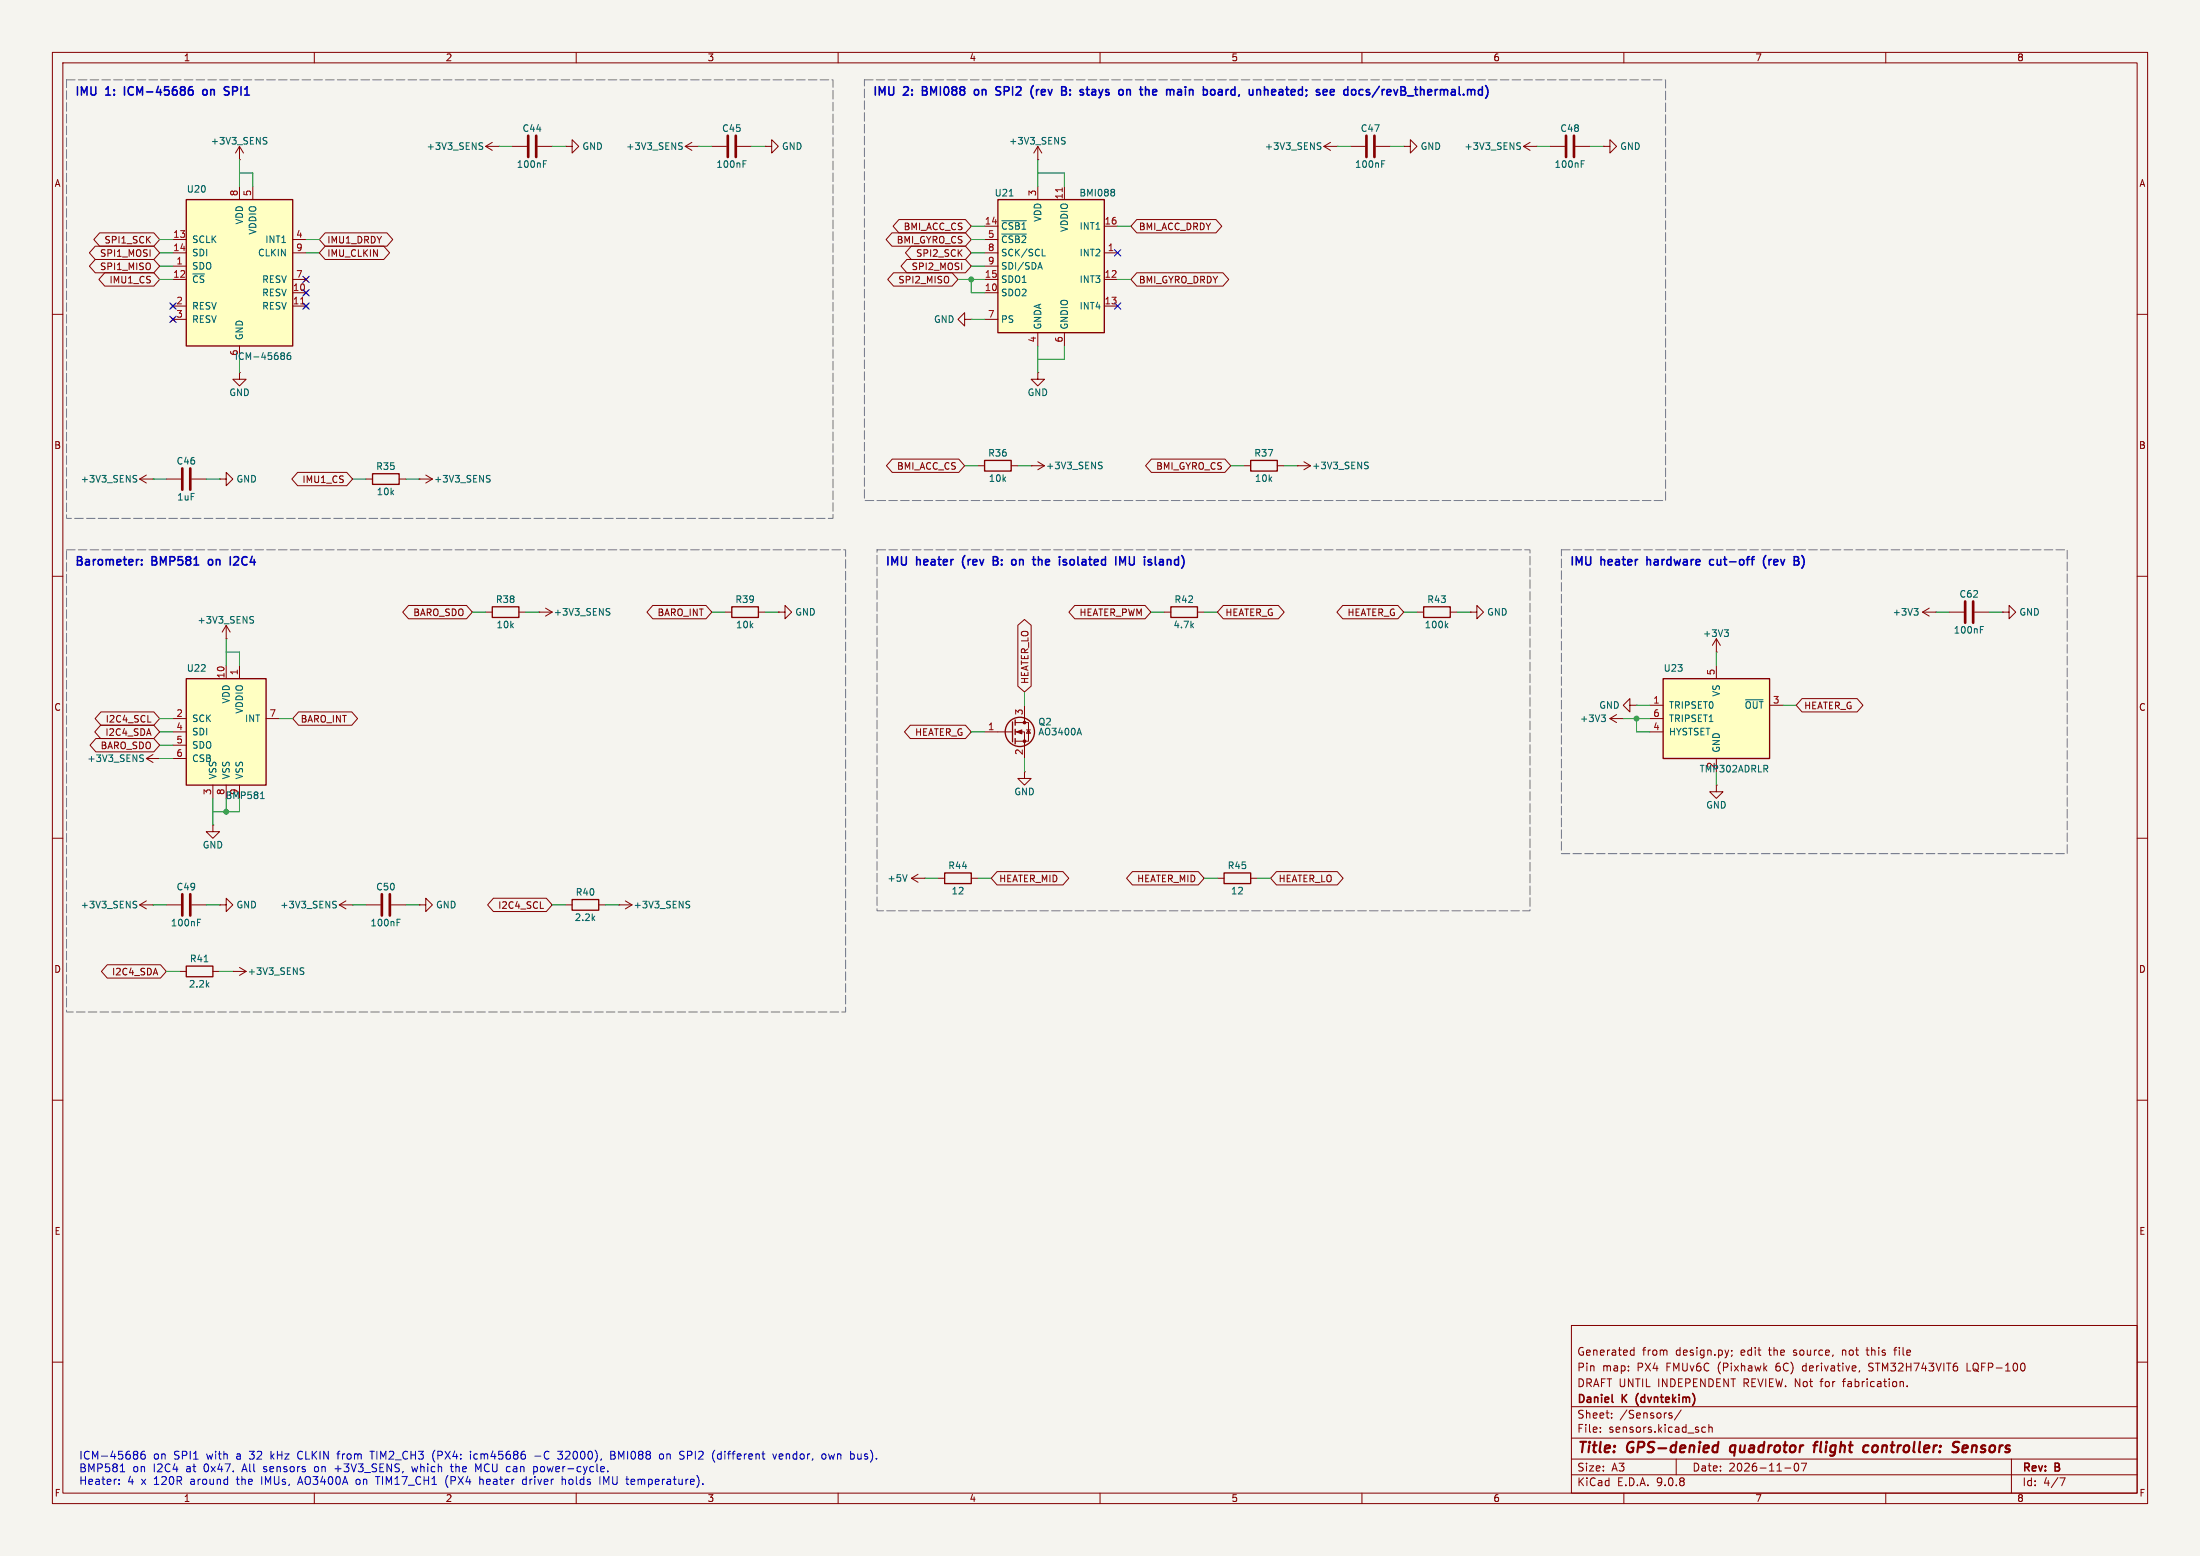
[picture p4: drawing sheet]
<svg xmlns="http://www.w3.org/2000/svg" width="420mm" height="297mm" viewBox="0 0 420 297" stroke-linecap="round" stroke-linejoin="round" font-family="sans-serif">
<path d="M0 0h420v297h-420z" fill="#f5f4ef" stroke="#f5f4ef" stroke-width=".19"/>
<g fill="none" stroke="#840000" stroke-width=".19">
<path d="M10 10h400v277h-400zM12 12h396v273h-396zM60 10v2M110 10v2M160 10v2M210 10v2M260 10v2M310 10v2M360 10v2M290.8 27.9l1.3 .8M290.8 27.9h2.6M292.1 27.2l-1.3 .7"/>
<path d="M293.4 27.9h.1M295.9 27.9h2.8M300.7 27.9h2.8M306.1 27.9h1.2v-1.2l1.3 1.2-1.3 1.3v-1.3M306.1 27.9h.1M10 60h2M198.1 71.1v1.3h1.3l-1.3 1.3-1.3-1.3h1.3M198.1 71.1h.1M408 60h2M10 110h2M408 110h2M10 160h2"/>
<path d="M408 160h2M174 167.6h2.5M174 167.6l1.3 .8M175.3 166.9l-1.3 .7M176.5 167.6h.1M179.1 167.6h1.2M185.4 167.6h1.3M10 210h2M408 210h2M300 253h108v32h-108zM311.4 258.6h.5M311.4 257.8h.5"/>
<path d="M311.9 257.2v1.5M330.6 257.8v.1M330.7 258.6l-.2 .3M356.2 257.7h.6M361.5 257.7h.6M361.9 257.2l-.2 .2v1.3M10 260h2M300 278.5h108M300 274.5h108M300 268.5h108M305.5 273.2v.2M305.5 272.5v.1"/>
<path d="M307.7 270.5v.2M307.7 269.8v.1M318.8 270.2l.4 .1v.2l-.2 .2h-.3M318.8 269.7l.4 .1M320 278.5v3M320.9 269.1l-1.2 1.9M325.6 272.5l-.4-.1-.3 .3 .1 .6h.6M326.2 272.5l.2-.1 .4 .1 .1 .9M326.2 271.9v1.5M342.7 279.4a.81 .81 0 0 0 .3 1.4l.2-.2 .2-.4-.2-.8M344.9 279.3l-.7 1.5M355 261.6l-.1 .3"/>
<path d="M356.7 261.6l.2 .1M356.9 260.3l-.2 .2 .2 .3M363.2 263.7l.2 .2v.8M364.1 264.5v.2M375.5 260.2v1.5h.7M384 278.5v6.5M408 260h2M60 285v2M110 285v2M160 285v2M210 285v2M260 285v2"/>
<path d="M300 281.5h108M310 285v2M340.7 280.2h1.2M360 285v2M393.2 282.1h1l-.6 1.5"/>
</g>
<g fill="none" stroke="#840000" stroke-width=".4">
<path d="M327.4 275.9l.6 .1M327.8 277.1l-.2 .1M328.1 275.2l-.3 2M330.4 276.1l-.2 .7 .4 .4M346.2 275.9h.7M347 275.2l-.4 .1-.1 .2-.2 1.7M355.8 277.1h.8M356 276h.7M357.5 276.3v.7M372.9 276l.8 .3a.51 .51 0 0 1 .1 .6 .51 .51 0 0 1-.4 .3h-.4M374 275.3a.85 .85 0 0 0-1 .1l-.1 .2M375.4 275.9l-.6 .1-.2 .9 .3 .3 .5-.1"/>
<path d="M375.6 276.3l-.9 .2"/>
</g>
<path d="M307.8 267.6l.2 .1" fill="none" stroke="#840000" stroke-width=".3"/>
<path d="M180.3 166.6h5.1v2.1h-5.1z" fill="none" stroke="#840000" stroke-width=".25"/>
<path d="M289.8 27.9l.4 .1 .1 .3-.3 .2h-.3M289.8 27.2l.5 .1M301.9 31.3h.4M301.9 30.7h.6M173.2 166.9l-.5 1.3" fill="none" stroke="#006464" stroke-width=".19"/>
<path d="M299 25.9v4.1M300.5 25.9v4.1" fill="none" stroke="#840000" stroke-width=".51"/>
<path d="M190.5 38.1h20.3v25.4h-20.3z" fill="#ffffc2"/>
<path d="M190.5 38.1h20.3v25.4h-20.3zM188 87.9h5v2h-5zM238.8 87.9h5v2h-5zM233.7 166.6h5.1v2.1h-5.1z" fill="none" stroke="#840000" stroke-width=".25"/>
<g fill="none" stroke="#840000" stroke-width=".19">
<path d="M198.1 35.6v2.5M203.2 35.6v2.5M252.7 27.9l1.3 .8M252.7 27.9h2.6M254 27.2l-1.3 .7M255.3 27.9h.1M257.8 27.9h2.8M262.6 27.9h2.8M268 27.9h1.2v-1.2l1.3 1.2-1.3 1.3v-1.3M268 27.9h.1M188 43.2h2.5M188 45.7h2.5"/>
<path d="M188 48.3h2.5M188 50.8h2.5M188 53.3h2.5M188 55.9h2.5M210.8 43.2h2.6M210.8 48.3h2.6M210.8 53.3h2.6M210.8 58.4h2.6M184.1 61v-1.3l-1.2 1.3 1.2 1.2v-1.2h1.3M185.4 61h.1M188 61h2.5M198.1 63.5v2.5"/>
<path d="M203.2 63.5v2.5M186.7 88.9h1.3M193 88.9h1.3M196.8 88.9h.1M196.8 88.9h2.6M198.1 88.1l1.3 .8M199.4 88.9l-1.3 .8M237.5 88.9h1.3M243.8 88.9h1.3M247.6 88.9h.1M247.6 88.9h2.6M248.9 88.1l1.3 .8"/>
<path d="M250.2 88.9l-1.3 .8M367 116.8l1.3 .8M367 116.8h2.6M368.3 116.1l-1.3 .7M369.6 116.8h.1M372.1 116.8h2.8M376.9 116.8h2.8M382.3 116.8h1.2v-1.2l1.3 1.2-1.3 1.3v-1.3M382.3 116.8h.1M307.3 137.2l1.3 .7M307.3 137.2h2.6M308.6 136.4l-1.3 .8"/>
<path d="M309.9 137.2h.1M311.1 134.6v-1.2l-1.2 1.2 1.2 1.3v-1.3h1.3M312.4 134.6h.1M327.7 124.5h.1M327.7 121.9l-.8 1.3M327.7 121.9l.7 1.3M327.7 121.9v2.6M327.7 149.9v1.2h1.2l-1.2 1.3-1.3-1.3h1.3M327.7 149.9h.1M232.4 167.6h1.3M238.8 167.6h1.2"/>
</g>
<g fill="none" stroke="#006464" stroke-width=".19">
<path d="M192.7 37.4h.7M212.5 36.1l.3 .3-.3 .3 .3 .2v.3l-.3 .2M251.7 27.9l.4 .1 .1 .3-.3 .2h-.3M251.7 27.2l.5 .1M263.8 31.3h.4M263.8 30.7h.6M191.2 42.1h4.7M191.2 44.7h4.7M198.2 51h.6M198.5 50.1l.5 1.3M199 48.8h.6M209.9 88.8l.4 .1 .1 .3-.2 .3h-.3"/>
<path d="M209.9 88.2l.5 .1M260.7 88.8l.4 .1 .1 .3-.2 .3h-.3M260.7 88.2l.5 .1M365.4 116.1h.8l-.5 .5M365.9 116.6l.3 .3v.3l-.3 .2M378.1 119.6h.6M305.7 136.5h.8l-.4 .5M306.2 137l.3 .2v.3l-.3 .2M329.2 120.2h.8l-.5 .5M329.7 120.7l.3 .2v.3l-.3 .3M378.1 120.2h.4"/>
</g>
<path d="M202.8 35.9v.7" fill="none" stroke="#a90000" stroke-width=".19"/>
<path d="M260.9 25.9v4.1M262.4 25.9v4.1M375.2 114.8v4.1M376.7 114.8v4.1" fill="none" stroke="#840000" stroke-width=".51"/>
<path d="M317.5 129.5h20.3v15.3h-20.3z" fill="#ffffc2"/>
<path d="M317.5 129.5h20.3v15.3h-20.3zM35.6 184.4h5v2h-5z" fill="none" stroke="#840000" stroke-width=".25"/>
<g fill="none" stroke="#840000" stroke-width=".19">
<path d="M315 134.6h2.5M315 137.2h2.5M315 139.7h2.5M327.7 127v2.5M337.8 134.6h2.6M40.6 157.5v1.3h1.3l-1.3 1.2-1.2-1.2h1.2M40.6 157.5h.1M327.7 144.8v2.5M31.7 172.7h2.8M36.6 172.7h2.8M41.9 172.7h1.3v-1.2l1.2 1.2-1.2 1.3v-1.3M41.9 172.7h.1"/>
<path d="M64.8 172.7h2.5M64.8 172.7l1.2 .8M66 172l-1.2 .7M67.3 172.7h.1M34.3 185.4h1.3M40.6 185.4h1.3M44.4 185.4h.1M44.4 185.4h2.6M45.7 184.7l1.3 .7M47 185.4l-1.3 .8"/>
</g>
<path d="M333.2 133.6h3.4M37.7 176.1h.4M37.7 175.5h.6M63.7 172.6l.4 .2 .1 .3-.2 .2h-.3M63.7 172l.5 .1M39 183.6h.7M57.5 185.3l.4 .2 .1 .3-.2 .2h-.3M57.5 184.7l.5 .1" fill="none" stroke="#006464" stroke-width=".19"/>
<path d="M34.8 170.7v4.1M36.3 170.7v4.1" fill="none" stroke="#840000" stroke-width=".51"/>
<path d="M35.6 129.5h15.2v20.4h-15.2z" fill="#ffffc2"/>
<g fill="none" stroke="#840000" stroke-width=".25">
<path d="M94 115.8h5.1v2.1h-5.1zM139.7 115.8h5.1v2.1h-5.1zM223.5 115.8h5.1v2.1h-5.1zM271.8 115.8h5.1v2.1h-5.1zM35.6 129.5h15.2v20.4h-15.2zM193.3 137.8v3.8M193.8 137.4v1M193.8 139.2v1M193.8 141v1M109.2 171.7h5.1v2h-5.1z"/>
<circle cx="194.7" cy="139.7" r="2.79"/>
</g>
<g fill="none" stroke="#840000" stroke-width=".19">
<path d="M45.7 30.5h.1M45.7 27.9v2.6M45.7 27.9l-.7 1.3M45.7 27.9l.8 1.3M92.7 27.9l1.3 .8M92.7 27.9h2.5M94 27.2l-1.3 .7M95.2 27.9h.1M97.8 27.9h2.8M102.6 27.9h2.8M198.1 30.5h.1M198.1 27.9l-.7 1.3"/>
<path d="M198.1 27.9l.8 1.3M198.1 27.9v2.6M45.7 71.1v1.3h1.3l-1.3 1.3-1.3-1.3h1.3M45.7 71.1h.1M26.7 91.4l1.2 .8M26.7 91.4h2.5M27.9 90.7l-1.2 .7M29.2 91.4h.1M31.7 91.4h2.8M36.6 91.4h2.8M43.2 119.4v2.5M43.2 119.4l-.8 1.3"/>
<path d="M43.2 119.4l.7 1.3M92.7 116.8h1.3M99.1 116.8h1.2M102.9 116.8h.1M102.9 116.8h2.5M104.1 116.1l1.3 .7M105.4 116.8l-1.3 .8M138.4 116.8h1.3M144.8 116.8h1.2M148.6 116.8h1.3v-1.2l1.2 1.2-1.2 1.3v-1.3M148.6 116.8h.1M222.2 116.8h1.3"/>
<path d="M228.6 116.8h1.3M270.5 116.8h1.3M276.9 116.8h1.2M280.7 116.8h1.2v-1.2l1.3 1.2-1.3 1.3v-1.3M280.7 116.8h.1M33 137.2h2.6M33 139.7h2.6M43.2 121.9h.1M43.2 127v2.5M45.7 127v2.5M50.8 137.2h2.5M188 139.7h5.3"/>
<path d="M193.8 137.9h2.5v3.6h-2.5M193.8 139.7h1.8v5.1M195.6 134.6v3.3M196 139.3h.7M196.3 139.3l.4 .7h-.7zM27.9 144.8h2.6M27.9 144.8l1.3 .7M29.2 144l-1.3 .8M30.5 144.8h.1M33 142.2h2.6M33 144.8h2.6M40.6 149.9v2.5"/>
<path d="M43.2 149.9v2.5M45.7 149.9v2.5M195.6 147.3v1.3h1.2l-1.2 1.3-1.3-1.3h1.3M195.6 147.3h.1M26.7 172.7h2.5M26.7 172.7l1.2 .8M27.9 172l-1.2 .7M29.2 172.7h.1M69.8 172.7h2.8M74.7 172.7h2.8M80 172.7h1.3v-1.2l1.2 1.2-1.2 1.3v-1.3M80 172.7h.1"/>
<path d="M107.9 172.7h1.3M114.3 172.7h1.3M118.1 172.7h.1M118.1 172.7h2.5M119.4 172l1.2 .7M120.6 172.7l-1.2 .8"/>
</g>
<g fill="none" stroke="#006464" stroke-width=".19">
<path d="M50.5 26.8l.3 .2 .2 .3-.3 .2h-.3M50.5 26.2l.5 .1M91.7 27.9l.3 .1 .2 .3-.3 .2h-.3M91.7 27.2l.5 .1M103.7 31.3h.5M103.7 30.7h.7M202.9 26.8l.3 .2 .2 .3-.3 .2h-.3M202.9 26.2l.5 .1M25.6 91.4l.4 .1 .1 .3-.2 .2h-.3M25.6 90.7l.5 .1M47.9 118.3l.4 .1 .1 .3-.2 .2h-.3M47.9 117.7h.5"/>
<path d="M115.9 116.8l.4 .1 .1 .3-.2 .2h-.3M115.9 116.1l.5 .1M276 119.4l.4 .4M276.4 119l-.5 .5M206 139l.5 1.3M26.9 144.7l.4 .1 .1 .3-.3 .3h-.3M26.9 144.1h.5M49.7 152.4h.7M50 151.3l.1-.1v1.2M25.6 172.6l.4 .2 .1 .3-.2 .2h-.3M25.6 172l.5 .1M75.8 176.1h.4"/>
<path d="M75.8 175.5h.6M131.2 172.6l.3 .2 .2 .3-.3 .2h-.3M131.2 172l.5 .1"/>
</g>
<path d="M100.8 25.9v4.1M102.4 25.9v4.1M34.8 89.4v4.1M36.3 89.4v4.1M72.9 170.7v4.1M74.4 170.7v4.1" fill="none" stroke="#840000" stroke-width=".51"/>
<g fill="#840000" stroke="#840000" stroke-width=".19">
<path d="M194.1 139.7l1-.4v.8z"/>
<circle cx="195.6" cy="137.9" r=".25"/>
<circle cx="195.6" cy="141.5" r=".25"/>
</g>
<path d="M35.6 38.1h20.3v27.9h-20.3z" fill="#ffffc2"/>
<path d="M35.6 38.1h20.3v27.9h-20.3zM71.1 90.4h5.1v2.1h-5.1z" fill="none" stroke="#840000" stroke-width=".25"/>
<g fill="none" stroke="#840000" stroke-width=".19">
<path d="M45.7 35.6v2.5M48.3 35.6v2.5M107.9 27.9h1.3v-1.2l1.3 1.2-1.3 1.3v-1.3M107.9 27.9h.1M130.8 27.9h2.5M130.8 27.9l1.3 .8M132.1 27.2l-1.3 .7M133.3 27.9h.1M135.9 27.9h2.8M140.7 27.9h2.8M146 27.9h1.3v-1.2l1.3 1.2-1.3 1.3v-1.3M146 27.9h.1"/>
<path d="M18.2 47h11.2l1.1 1.3-1.1 1.2h-11.2l-1.1-1.2zM18.2 49.5h11.2l1.1 1.3-1.1 1.3h-11.2l-1.1-1.3zM19 44.4h10.4l1.1 1.3-1.1 1.3h-10.4l-1.1-1.3zM20 52.1h9.4l1.1 1.2-1.1 1.3h-9.4l-1.1-1.3zM32.6 58l.8 .8M33 45.7h2.6M33 48.3h2.6M33 50.8h2.6M33 53.3h2.6M33 58.4h2.6M33.4 58l-.8 .8M55.9 45.7h2.5"/>
<path d="M55.9 48.3h2.5M55.9 53.3h2.5M55.9 58.4h2.5M55.9 55.9h2.5M58 53l.8 .7M58 55.5l.8 .8M58 58l.8 .8M58.8 53l-.8 .7M58.8 55.5l-.8 .8M58.8 58l-.8 .8M62.1 47h11.2l1.1 1.3-1.1 1.2h-11.2l-1.1-1.2zM62.1 44.4h11.8l1.1 1.3-1.1 1.3h-11.8l-1.1-1.3z"/>
<path d="M170.3 44.4h14l1.1 1.3-1.1 1.3h-14l-1.1-1.3zM170.6 52.1h11.2l1.1 1.2-1.1 1.3h-11.2l-1.1-1.3zM171.6 41.9h12.7l1.1 1.3-1.1 1.3h-12.7l-1.1-1.3zM173.1 49.5h11.2l1.1 1.3-1.1 1.3h-11.2l-1.1-1.3zM174 47h10.3l1.1 1.3-1.1 1.2h-10.3l-1.1-1.2zM217 52.1h16.5l1.1 1.2-1.1 1.3h-16.5l-1.1-1.3zM217 41.9h15.1l1.1 1.3-1.1 1.3h-15.1l-1.1-1.3zM32.6 60.6l.8 .7M33 61h2.6M33.4 60.6l-.8 .7M45.7 66v2.6M41.9 91.4h1.3v-1.2l1.2 1.2-1.2 1.3v-1.3"/>
<path d="M41.9 91.4h.1M56.8 90.2h9.4l1.1 1.2-1.1 1.3h-9.4l-1.1-1.3zM69.8 91.4h1.3M76.2 91.4h1.3M80 91.4h.1M80 91.4h2.5M81.3 90.7l1.2 .7M82.5 91.4l-1.2 .8M170.3 87.6h12.7l1.1 1.3-1.1 1.3h-12.7l-1.1-1.3zM219.8 87.6h14l1.1 1.3-1.1 1.3h-14l-1.1-1.3zM78 115.6h11.1l1.1 1.2-1.1 1.3h-11.1l-1.1-1.3zM124.6 115.6h10.2l1.1 1.2-1.1 1.3h-10.2l-1.1-1.3z"/>
<path d="M194.3 119.4l1.3-1.2 1.3 1.2v11.6l-1.3 1.1-1.3-1.1zM205.2 115.6h13.4l1.1 1.2-1.1 1.3h-13.4l-1.1-1.3zM233.5 115.6h10.5l1.2 1.2-1.2 1.3h-10.5l-1.1-1.3zM256.3 115.6h10.6l1.1 1.2-1.1 1.3h-10.6l-1.1-1.3zM19.2 138.4h10.2l1.1 1.3-1.1 1.3h-10.2l-1.1-1.3zM19.3 135.9h10.1l1.1 1.3-1.1 1.2h-10.1l-1.1-1.2zM28.2 137.8h.6M57 135.9h10.2l1.1 1.3-1.1 1.2h-10.2l-1.1-1.2zM173.8 138.4h10.5l1.1 1.3-1.1 1.3h-10.5l-1.1-1.3zM344 133.3h10.5l1.1 1.3-1.1 1.3h-10.5l-1.1-1.3zM18.3 141h11.1l1.1 1.2-1.1 1.3h-11.1l-1.1-1.3zM94.2 171.4h10.1l1.1 1.3-1.1 1.3h-10.1l-1.1-1.3z"/>
<path d="M103.2 173.4h.6M190.3 166.4h12.6l1.1 1.2-1.1 1.3h-12.6l-1.1-1.3zM216.2 166.4h12.6l1.1 1.2-1.1 1.3h-12.6l-1.1-1.3zM243.7 166.4h11.6l1.1 1.2-1.1 1.3h-11.6l-1.1-1.3zM20.5 184.1h10.1l1.1 1.3-1.1 1.3h-10.1l-1.1-1.3z"/>
</g>
<path d="M57.4 58h.7" fill="none" stroke="#a90000" stroke-width=".19"/>
<path d="M129.8 27.9l.3 .1 .2 .3-.3 .2h-.3M129.8 27.2l.5 .1M141.8 31.3h.5M141.8 30.7h.7M53.8 67.3h.3l.2 .3-.2 .3M53.8 67.9h.3M54.1 67.9l.2 .2v.3l-.1 .2h-.4M55.4 67.3l-.4 .1a.86 .86 0 0 0 0 1.2l.5-.1v-.4l-.2-.3h-.3l-.2 .3M93.1 91.4l.3 .1 .2 .3-.3 .2h-.3M93.1 90.7l.5 .1" fill="none" stroke="#006464" stroke-width=".19"/>
<path d="M138.9 25.9v4.1M140.5 25.9v4.1" fill="none" stroke="#840000" stroke-width=".51"/>
<g fill="none" stroke="#009600" stroke-width=".19">
<path d="M45.7 30.5v5.1M45.7 33h2.6v2.6M95.2 27.9h2.6M105.4 27.9h2.5M133.3 27.9h2.6M143.5 27.9h2.5M198.1 33h5.1v2.6M198.1 30.5v5.1M255.3 27.9h2.5M265.4 27.9h2.6M293.4 27.9h2.5M303.5 27.9h2.6"/>
<path d="M30.5 48.3h2.5M30.5 45.7h2.5M30.5 50.8h2.5M30.5 53.3h2.5M58.4 48.3h2.6M58.4 45.7h2.6M182.9 53.3h5.1M185.4 48.3h2.6M185.4 45.7h2.6M185.4 50.8h2.6M185.4 43.2h2.6M185.4 53.3v2.6h2.6"/>
<path d="M213.4 53.3h2.5M213.4 43.2h2.5M45.7 68.6v2.5M185.4 61h2.6M198.1 66v5.1M203.2 66v2.6h-5.1M29.2 91.4h2.5M39.4 91.4h2.5M67.3 91.4h2.5M77.5 91.4h2.5M184.1 88.9h2.6M194.3 88.9h2.5"/>
<path d="M234.9 88.9h2.6M245.1 88.9h2.5M90.2 116.8h2.5M100.3 116.8h2.6M135.9 116.8h2.5M146 116.8h2.6M219.7 116.8h2.5M229.9 116.8h2.5M268 116.8h2.5M278.1 116.8h2.6M369.6 116.8h2.5M379.7 116.8h2.6"/>
<path d="M30.5 137.2h2.5M30.5 139.7h2.5M43.2 124.5h2.5v2.5M43.2 121.9v5.1M53.3 137.2h2.6M185.4 139.7h2.6M195.6 132.1v2.5M309.9 137.2h5.1M312.4 137.2v2.5h2.6M312.4 134.6h2.6M327.7 124.5v2.5M340.4 134.6h2.5"/>
<path d="M30.5 142.2h2.5M30.5 144.8h2.5M40.6 152.4v5.1M43.2 152.4v2.5M45.7 152.4v2.5h-5.1M195.6 144.8v2.5M327.7 147.3v2.6M29.2 172.7h2.5M39.4 172.7h2.5M67.3 172.7h2.5M77.5 172.7h2.5M105.4 172.7h2.5"/>
<path d="M115.6 172.7h2.5M176.5 167.6h2.6M186.7 167.6h2.5M229.9 167.6h2.5M240 167.6h2.6M31.7 185.4h2.6M41.9 185.4h2.5"/>
</g>
<g fill="none" stroke="#000084" stroke-width=".19">
<path d="M32.4 57.8l1.2 1.2M33.6 57.8l-1.2 1.2M57.8 57.8l1.2 1.2M57.8 52.7l1.2 1.2M57.8 55.3l1.2 1.2M59 57.8l-1.2 1.2M59 52.7l-1.2 1.2M59 55.3l-1.2 1.2M212.8 47.7l1.2 1.2M212.8 57.8l1.2 1.2M214 47.7l-1.2 1.2M214 57.8l-1.2 1.2"/>
<path d="M32.4 60.4l1.2 1.2M33.6 60.4l-1.2 1.2"/>
</g>
<g fill="none" stroke="#0000c2" stroke-width=".3">
<path d="M14.8 16.6v1.6M15.5 18.2v-1.6l.6 1.1 .5-1.1v1.6M17.4 16.6v1.2M18.3 16.6v1.2M20.5 16.8l.1-.2v1.6M23.8 16.6v1.6M24.8 16.6h.6M26.1 18.2v-1.6l.6 1.1 .5-1.1v1.6M30.2 16.5l-.3 1.1M32.2 16.6h-.7l-.1 .7M33.7 16.6h-.5M34.6 16.6h.6"/>
<path d="M36 17.3l.6-.1 .3 .3-.2 .6-.4 .1-.3-.2M36.7 16.6a.57 .57 0 0 0-.7 .3M39.4 17.2l-.4-.1-.3 .3 .1 .6 .2 .2 .4-.1M43.1 17.3l.5 .2 .1 .3-.3 .4h-.4M43.7 16.6h-.6l-.2 .1-.1 .3M45.2 16.6h-.8v1.6M46 16.6v1.6M47 16.8l.2-.2v1.6M167.1 16.6v1.6M167.9 18.2v-1.6l.5 1.1 .5-1.1v1.6M169.7 16.6v1.2M170.6 16.6v1.2"/>
<path d="M172.5 16.7l.2-.1 .7 .1M176.8 16.6h-.7v1.6M177.7 18.2v-1.6l.5 1.1 .6-1.1v1.6M179.5 16.6v1.6M180.4 16.6h.5M181.9 16.6h.6M183.4 16.6h.6M186.7 17.2l-.4-.1-.3 .3 .1 .6 .2 .2 .4-.1M190.4 17.3l.5 .2 .1 .3-.3 .4h-.4M191 16.6h-.6l-.2 .1-.1 .3M192.5 16.6h-.8v1.6M193.3 16.6v1.6"/>
<path d="M194.1 16.6h.7M197.3 16.3l-.3 .3M197.9 17.1v1.1M198.3 17.1l-.3 .1-.1 .2M203.4 16.6h-.7v1.6M204.3 18v.2M204.3 17.2v.1M207.6 16.6v1.3M208.5 17.2h.6M208.5 18.1h.7M209.2 17.5l-.7 .1M217.8 16.6v1.3"/>
<path d="M218.7 16.6v1.6M226.3 16.6h-.1M226.3 16.6h.1M226.3 16.6v.1M227.1 17.1v1.1M227.5 17.1l-.4 .1M229.7 16.6v1.6M234.1 17.1v1.1M234.5 17.1l-.3 .1-.1 .2M235.7 16.6v1.6M241.4 16.6v1.6M242.8 17.2l.5-.1 .2 .4-.7 .1"/>
<path d="M242.8 18.1h.6M244.4 17.1l-.2 .1M244.4 17.5a.31 .31 0 0 0-.3 .3 .31 .31 0 0 0 .3 .4M245.7 16.6v1.3M248.6 16.6v1.6M257.3 17.2l-.4-.1-.4 .3v.4l.2 .3h.6M257.3 16.6v1.6M263.3 16.5l-1.3 2M268.1 16.6h-.7v1.6M270.3 16.6v1.3M271.2 16.6v1.6M278.6 16.6v1.3"/>
<path d="M283 16.6v1.6M283.6 16.3l.2 .3M15.5 106.3h-.7v1.6M23.8 106.3v1.3M27 107.7v.2M27 106.9v.1M29.7 106.3h-.7v1.6M30.6 107.9v-1.6l.6 1.1 .5-1.1v1.6M33.2 106.3h-.7v1.6M34.8 106.3h-.7l-.1 .7M35.7 106.3h.6M37.3 106.5l.2-.2v1.6"/>
<path d="M44 106.3v1.6M44.7 106.3h.7M46.5 106.3h.6M48.1 106.2l-.3 1.1M169.5 106.3v1.6M170.3 107.9v-1.6l.5 1.1 .5-1.1v1.6M172.1 106.3v1.2M173 106.3v1.2M175 106.3v1.6M179.3 106.3v1.3M184.2 106l-.2 .3M189.6 107h.6"/>
<path d="M190.2 107l.2 .1M190.3 106.3h-.7v1.6h.6M190.3 106.9l-.1 .1M193.7 106.8l.3 .3v.4l-.3 .4M197.3 106.3v1.3M198.2 106.9l.5-.1 .2 .2M198.2 106.3v1.6M202.3 106.3h-.1M202.3 106.3h.1M202.3 106.3v.1M204.6 106.8l-.3 .3v.4l.3 .4M205.8 106.3v1.3"/>
<path d="M208.1 106.3v1.3M211 106.3v1.6M213 106.3v1.6M213.8 107.9v-1.6l.5 1.1 .5-1.1v1.6M215.6 106.3v1.2l.3 .4M216.5 106.3v1.2M218.5 106.3h-.1M218.5 106.3h.1M218.5 106.3v.1M220.6 106.3v1.3M221.4 106.9h.6M222.1 107.2h-.6a.31 .31 0 0 0-.2 .3 .31 .31 0 0 0 .2 .4l.6-.1"/>
<path d="M225 106.3v1.6M225.6 106l.2 .3M300.2 106.3v1.6M300.9 107.9v-1.6l.6 1.1 .5-1.1v1.6M302.7 106.3v1.2M303.7 106.3v1.2M305.6 106.3v1.6M309.9 106.3v1.3M314.4 106.3v1.6M319 106.3v1.6M327 106.8h-.3l-.3 .3v.6l.6 .2M329.3 106.3v1.3"/>
<path d="M334 106.3h-.3M334.9 106.3h-.3M337.1 106a1.83 1.83 0 0 0 0 2.5M343.1 107a.43 .43 0 0 1 .3 .4 .43 .43 0 0 1-.3 .5M343.2 106.9l.2-.2-.1-.3-.2-.1h-.6v1.6M344 106a1.83 1.83 0 0 1 0 2.5"/>
</g>
<g fill="none" stroke="#0000c2" stroke-width=".19">
<path d="M23.4 279.4v1.5M25.7 277l.5 .1 .1 .2-.3 .4M25.7 277.7h.3M26 277.7l.2 .1 .1 .4-.1 .2-.5 .1M27.6 277a.59 .59 0 0 0-.7 .7v.5l.1 .2 .5 .1 .2-.1v-.5l-.1-.2-.4-.1-.3 .3M57 277.2l-.2 .5 .2 .6M64.3 277.5h.6M64.7 277l-.2 .2v1.3M70.6 277h.9M71 277v1.5M78.6 279.9l.3 1 .3-.7M83 276.8a1.72 1.72 0 0 0 0 2.3"/>
<path d="M86.2 279.4v1.3l.3 .2M89.8 277v.2M89.8 277.5v1M90.5 277.7v.7M90.8 279.4l.5 1.1 .5-1.1M102 279.9h.3l.3 .3-.1 .6-.5 .1M102.1 277.9h1.1M106.5 277h.9l-.5 .6 .4 .1v.7l-.2 .1-.6-.1M116.6 277h.5l.2 .2 .1 .2-.3 .3a.4 .4 0 0 1 .4 .4 .4 .4 0 0 1-.3 .4h-.6zM116.6 277.7h.5M126.2 277.5l.3 .1 .2 .2-.1 .6-.4 .1M129.9 277.1h.7"/>
<path d="M131.2 277.8h.6M131.8 277h-.6v1.5M137 278.4l.2 .1 .5-.1M137.7 277.6l-.5-.1-.2 .2M147.5 277.5l.4 1 .3-1M149.4 277.6l-.4-.1-.3 .2 .1 .7h.6M149.5 277.9l-.8 .1M157.5 277.6l.2 .2-.2 .6M158.2 277.5l.3 1 .2-.7 .3 .7M162.4 277v1.5M164.4 278.4l-.2 .1-.4-.1M164.4 277.5v1"/>
<path d="M22.7 283.2v.1M22.7 282.4v.2M23 280.9h.8M57 282.9h.7M57.3 281.8l-.5 1.5M60.1 280.1v.7M64 280.4h1.1M68.2 282.3l-.2 .3v.5l.2 .2M72.1 281.8v1.5M85.2 282.1a1.75 1.75 0 0 0 .3 1.8M91.6 281.8v1.5M91.6 282.5l.2-.2 .4 .1v.9"/>
<path d="M100.5 282.4l-.5-.1-.3 .3 .2 .7h.6M100.5 281.8v1.5M107.3 281.8v1.5M107.9 282.4l.1 .9M115.7 282.9l-.5-1.1v1.5M116 280.8v.1M120.5 283.3h.5M121 282.3l-.5 .1M121.2 282.7l-.7 .1"/>
</g>
<path d="M12.7 15.2h146.3v83.7h-146.3zM165 15.2h153v80.3h-153zM12.7 104.9h148.7v88.3h-148.7zM167.4 104.9h124.7v68.9h-124.7zM298.1 104.9h96.5v58h-96.5z" fill="none" stroke="#787878" stroke-width=".19" stroke-dasharray="1.6 .6"/>
<g fill="#009600" stroke="#009600" stroke-width=".19">
<circle cx="185.4" cy="53.3" r=".46"/>
<circle cx="312.4" cy="137.2" r=".46"/>
<circle cx="43.2" cy="154.9" r=".46"/>
</g>
<g font-size="2.8" fill="#840000">
<text x="301" y="277.9">Title:</text>
<text x="310.6" y="277.9">GPS-denied</text>
<text x="331.2" y="277.9">quadrotor</text>
<text x="348" y="277.9">flight</text>
<text x="358.2" y="277.9">controller:</text>
<text x="376" y="277.9">Sensors</text>
</g>
<g font-size="2.2" fill="#0000c2">
<text x="14.2" y="19">IMU</text>
<text x="20.3" y="19">1:</text>
<text x="24.4" y="19">ICM-45686</text>
<text x="39.9" y="19">on</text>
<text x="44.6" y="19">SPI1</text>
<text x="166.5" y="19">IMU</text>
<text x="172.6" y="19">2:</text>
<text x="176.7" y="19">BMI088</text>
<text x="187.2" y="19">on</text>
<text x="191.9" y="19">SPI2</text>
<text x="199.1" y="19">(rev</text>
<text x="205.6" y="19">B:</text>
<text x="209.7" y="19">stays</text>
<text x="217.7" y="19">on</text>
<text x="222.4" y="19">the</text>
<text x="227.9" y="19">main</text>
<text x="235.5" y="19">board,</text>
<text x="244.9" y="19">unheated;</text>
<text x="258.3" y="19">see</text>
<text x="264.2" y="19">docs/revB_thermal.md)</text>
<text x="14.2" y="108.7">Barometer:</text>
<text x="29" y="108.7">BMP581</text>
<text x="40.4" y="108.7">on</text>
<text x="45.1" y="108.7">I2C4</text>
<text x="168.9" y="108.7">IMU</text>
<text x="175" y="108.7">heater</text>
<text x="184.3" y="108.7">(rev</text>
<text x="190.8" y="108.7">B:</text>
<text x="194.9" y="108.7">on</text>
<text x="199.6" y="108.7">the</text>
<text x="205.2" y="108.7">isolated</text>
<text x="216.5" y="108.7">IMU</text>
<text x="222.6" y="108.7">island)</text>
<text x="299.6" y="108.7">IMU</text>
<text x="305.6" y="108.7">heater</text>
<text x="315" y="108.7">hardware</text>
<text x="327.6" y="108.7">cut-off</text>
<text x="338.4" y="108.7">(rev</text>
</g>
<g font-size="2.1" fill="#840000">
<text x="301" y="262">Pin</text>
<text x="301" y="259">Generated</text>
<text x="305.9" y="262">map:</text>
<text x="312.6" y="262">PX4</text>
<text x="313.5" y="259">from</text>
<text x="318.2" y="262">FMUv6C</text>
<text x="319.9" y="259">design.py;</text>
<text x="328.2" y="262">(Pixhawk</text>
<text x="332.5" y="259">edit</text>
<text x="338" y="259">the</text>
<text x="339.4" y="262">6C)</text>
<text x="342.8" y="259">source,</text>
<text x="344.6" y="262">derivative,</text>
<text x="352.2" y="259">not</text>
<text x="357.1" y="259">this</text>
<text x="357.4" y="262">STM32H743VIT6</text>
<text x="362.5" y="259">file</text>
<text x="376.3" y="262">LQFP-100</text>
<text x="301" y="268.2">Daniel</text>
<text x="301" y="265">DRAFT UNTIL</text>
<text x="309.7" y="268.2">K</text>
<text x="313" y="268.2">(dvntekim)</text>
<text x="316.5" y="265">INDEPENDENT</text>
<text x="333" y="265">REVIEW. Not</text>
<text x="348" y="265">for</text>
<text x="352.4" y="265">fabrication.</text>
<text x="301" y="273.7">File:</text>
<text x="301" y="271">Sheet:</text>
<text x="307.1" y="273.7">sensors.kicad_sch</text>
<text x="309.2" y="271">/Sensors/</text>
<text x="301" y="281.1">Size:</text>
<text x="307.6" y="281.1">A3</text>
<text x="323" y="281.1">Date:</text>
<text x="330" y="281.1">2026-11-07</text>
<text x="386" y="281.3">Rev:</text>
<text x="392.4" y="281.3">B</text>
<text x="301" y="283.9">KiCad</text>
<text x="308.7" y="283.9">E.D.A.</text>
<text x="316.3" y="283.9">9.0.8</text>
<text x="386" y="283.9">Id:</text>
<text x="390.1" y="283.9">4/7</text>
</g>
<g font-size="2.1" fill="#0000c2">
<text x="15" y="278.9">ICM-45686</text>
<text x="15" y="281.3">BMP581</text>
<text x="25.3" y="281.3">on</text>
<text x="29.2" y="278.9">on</text>
<text x="29.3" y="281.3">I2C4</text>
<text x="33.2" y="278.9">SPI1</text>
<text x="35.7" y="281.3">at</text>
<text x="39.2" y="281.3">0x47.</text>
<text x="39.6" y="278.9">with</text>
<text x="45.4" y="278.9">a</text>
<text x="46.7" y="281.3">All</text>
<text x="48.1" y="278.9">32</text>
<text x="50.9" y="281.3">sensors</text>
<text x="52.2" y="278.9">kHz</text>
<text x="57.5" y="278.9">CLKIN</text>
<text x="60.7" y="281.3">on</text>
<text x="64.8" y="281.3">+3V3_SENS,</text>
<text x="65.3" y="278.9">from</text>
<text x="71.8" y="278.9">TIM2_CH3</text>
<text x="79.7" y="281.3">which</text>
<text x="83.7" y="278.9">(PX4:</text>
<text x="87.3" y="281.3">the</text>
<text x="91.1" y="278.9">icm45686</text>
<text x="92.1" y="281.3">MCU can</text>
<text x="103.5" y="281.3">power-cycle.</text>
<text x="103.5" y="278.9">-C</text>
<text x="108.2" y="278.9">32000),</text>
<text x="118.3" y="278.9">BMI088</text>
<text x="127.9" y="278.9">on</text>
<text x="131.9" y="278.9">SPI2</text>
<text x="138.2" y="278.9">(different</text>
<text x="150" y="278.9">vendor,</text>
<text x="159.5" y="278.9">own</text>
<text x="165.1" y="278.9">bus).</text>
<text x="15" y="283.7">Heater:</text>
<text x="24.3" y="283.7">4</text>
<text x="27" y="283.7">x</text>
<text x="29.5" y="283.7">120R</text>
<text x="36.6" y="283.7">around</text>
<text x="45.6" y="283.7">the</text>
<text x="50.4" y="283.7">IMUs,</text>
<text x="57.7" y="283.7">AO3400A</text>
<text x="68.8" y="283.7">on</text>
<text x="72.8" y="283.7">TIM17_CH1</text>
<text x="86.2" y="283.7">(PX4</text>
<text x="92.9" y="283.7">heater</text>
<text x="101.2" y="283.7">driver</text>
<text x="108.9" y="283.7">holds</text>
<text x="116.3" y="283.7">IMU</text>
<text x="121.6" y="283.7">temperature).</text>
</g>
<g font-size="1.8" fill="#840000">
<text x="35" y="11.9">1</text>
<text x="85" y="11.9">2</text>
<text x="135" y="11.9">3</text>
<text x="185" y="11.9">4</text>
<text x="235" y="11.9">5</text>
<text x="285" y="11.9">6</text>
<text x="335" y="11.9">7</text>
<text x="385" y="11.9">8</text>
<text x="10.3" y="35.9">A</text>
<text x="408.3" y="35.9">A</text>
<text x="19.8" y="46.7">SPI1_SCK</text>
<text x="62.4" y="46.7">IMU1_DRDY</text>
<text x="171.1" y="46.7">BMI_GYRO_CS</text>
<text x="172.4" y="44.1">BMI_ACC_CS</text>
<text x="217.3" y="44.1">BMI_ACC_DRDY</text>
<text x="19" y="49.2">SPI1_MOSI</text>
<text x="19" y="51.8">SPI1_MISO</text>
<text x="62.4" y="49.2">IMU_CLKIN</text>
<text x="173.9" y="51.8">SPI2_MOSI</text>
<text x="174.8" y="49.2">SPI2_SCK</text>
<text x="20.8" y="54.3">IMU1_CS</text>
<text x="171.4" y="54.3">SPI2_MISO</text>
<text x="217.3" y="54.3">BMI_GYRO_DRDY</text>
<text x="10.3" y="85.9">B</text>
<text x="171.1" y="89.9">BMI_ACC_CS</text>
<text x="220.6" y="89.9">BMI_GYRO_CS</text>
<text x="408.2" y="85.9">B</text>
<text x="57.6" y="92.4">IMU1_CS</text>
<text x="78.8" y="117.8">BARO_SDO</text>
<text x="125.4" y="117.8">BARO_INT</text>
<text x="206" y="117.8">HEATER_PWM</text>
<text x="233.8" y="117.8">HEATER_G</text>
<text x="257.1" y="117.8">HEATER_G</text>
<text x="196.5" y="130.7" transform="rotate(-90 196.5 130.7)">HEATER_LO</text>
<text x="10.3" y="135.9">C</text>
<text x="344.3" y="135.6">HEATER_G</text>
<text x="408.2" y="135.9">C</text>
<text x="19.1" y="143.2">BARO_SDO</text>
<text x="20" y="140.7">I2C4_SDA</text>
<text x="20.1" y="138.1">I2C4_SCL</text>
<text x="57.3" y="138.1">BARO_INT</text>
<text x="174.6" y="140.7">HEATER_G</text>
<text x="95" y="173.7">I2C4_SCL</text>
<text x="190.7" y="168.6">HEATER_MID</text>
<text x="217" y="168.6">HEATER_MID</text>
<text x="244" y="168.6">HEATER_LO</text>
<text x="10.3" y="185.9">D</text>
<text x="408.2" y="185.9">D</text>
<text x="21.3" y="186.4">I2C4_SDA</text>
<text x="10.3" y="235.9">E</text>
<text x="408.3" y="235.9">E</text>
<text x="10.3" y="285.9">F</text>
<text x="35" y="286.9">1</text>
<text x="85" y="286.9">2</text>
<text x="135" y="286.9">3</text>
<text x="185" y="286.9">4</text>
<text x="235" y="286.9">5</text>
<text x="285" y="286.9">6</text>
<text x="335" y="286.9">7</text>
<text x="385" y="286.9">8</text>
<text x="408.3" y="285.9">F</text>
</g>
<g font-size="1.8" fill="#006464">
<text x="40.1" y="27.8">+3V3_SENS</text>
<text x="81.4" y="28.8">+3V3_SENS</text>
<text x="99.7" y="25.4">C44</text>
<text x="111.1" y="28.8">GND</text>
<text x="119.5" y="28.8">+3V3_SENS</text>
<text x="137.8" y="25.4">C45</text>
<text x="149.2" y="28.8">GND</text>
<text x="192.5" y="27.8">+3V3_SENS</text>
<text x="241.4" y="28.8">+3V3_SENS</text>
<text x="259.7" y="25.4">C47</text>
<text x="271.1" y="28.8">GND</text>
<text x="279.5" y="28.8">+3V3_SENS</text>
<text x="297.8" y="25.4">C48</text>
<text x="309.2" y="28.8">GND</text>
<text x="98.6" y="32.2">100nF</text>
<text x="136.7" y="32.2">100nF</text>
<text x="258.6" y="32.2">100nF</text>
<text x="296.7" y="32.2">100nF</text>
<text x="35.6" y="37">U20</text>
<text x="189.8" y="37.7">U21</text>
<text x="206" y="37.7">BMI088</text>
<text x="36.6" y="46.6">SCLK</text>
<text x="46.6" y="42.9" transform="rotate(-90 46.6 42.9)">VDD</text>
<text x="49.1" y="44.9" transform="rotate(-90 49.1 44.9)">VDDIO</text>
<text x="50.5" y="46.6">INT1</text>
<text x="191" y="44">~{CSB1}</text>
<text x="191" y="46.6">~{CSB2}</text>
<text x="199" y="42.4" transform="rotate(-90 199 42.4)">VDD</text>
<text x="204.1" y="44.4" transform="rotate(-90 204.1 44.4)">VDDIO</text>
<text x="206" y="44">INT1</text>
<text x="36.6" y="49.1">SDI</text>
<text x="36.6" y="51.7">SDO</text>
<text x="49.2" y="49.1">CLKIN</text>
<text x="191" y="49.1">SCK/SCL</text>
<text x="191" y="51.7">SDI/SDA</text>
<text x="206" y="49.1">INT2</text>
<text x="36.6" y="54.2">~{CS}</text>
<text x="36.6" y="59.3">RESV</text>
<text x="49.9" y="54.2">RESV</text>
<text x="49.9" y="56.7">RESV</text>
<text x="49.9" y="59.3">RESV</text>
<text x="191" y="54.2">SDO1</text>
<text x="191" y="56.7">SDO2</text>
<text x="206" y="54.2">INT3</text>
<text x="206" y="59.3">INT4</text>
<text x="36.6" y="61.8">RESV</text>
<text x="46.6" y="65" transform="rotate(-90 46.6 65)">GND</text>
<text x="178.2" y="61.8">GND</text>
<text x="191" y="61.8">PS</text>
<text x="199" y="63" transform="rotate(-90 199 63)">GNDA</text>
<text x="204.1" y="63" transform="rotate(-90 204.1 63)">GNDIO</text>
<text x="44.7" y="68.9">ICM-45686</text>
<text x="45.5" y="68" transform="rotate(-90 45.5 68)">6</text>
<text x="43.7" y="75.8">GND</text>
<text x="196.1" y="75.8">GND</text>
<text x="33.6" y="88.9">C46</text>
<text x="71.7" y="89.9">R35</text>
<text x="188.6" y="87.3">R36</text>
<text x="199.6" y="89.8">+3V3_SENS</text>
<text x="239.4" y="87.3">R37</text>
<text x="250.4" y="89.8">+3V3_SENS</text>
<text x="15.3" y="92.3">+3V3_SENS</text>
<text x="33.7" y="95.7">1uF</text>
<text x="45" y="92.3">GND</text>
<text x="71.8" y="94.7">10k</text>
<text x="82.8" y="92.3">+3V3_SENS</text>
<text x="188.7" y="92.2">10k</text>
<text x="239.5" y="92.2">10k</text>
<text x="37.6" y="119.2">+3V3_SENS</text>
<text x="94.6" y="115.3">R38</text>
<text x="105.6" y="117.7">+3V3_SENS</text>
<text x="140.3" y="115.3">R39</text>
<text x="151.7" y="117.7">GND</text>
<text x="224.1" y="115.3">R42</text>
<text x="272.4" y="115.3">R43</text>
<text x="283.8" y="117.7">GND</text>
<text x="361.2" y="117.7">+3V3</text>
<text x="374" y="114.3">C62</text>
<text x="385.4" y="117.7">GND</text>
<text x="94.7" y="120.1">10k</text>
<text x="140.4" y="120.1">10k</text>
<text x="223.9" y="120.1">4.7k</text>
<text x="271.9" y="120.1">100k</text>
<text x="325" y="121.8">+3V3</text>
<text x="372.9" y="121.1">100nF</text>
<text x="35.6" y="128.4">U22</text>
<text x="317.5" y="128.4">U23</text>
<text x="44" y="134.4" transform="rotate(-90 44 134.4)">VDD</text>
<text x="46.6" y="136.3" transform="rotate(-90 46.6 136.3)">VDDIO</text>
<text x="305.2" y="135.5">GND</text>
<text x="318.5" y="135.5">TRIPSET0</text>
<text x="328.5" y="133.1" transform="rotate(-90 328.5 133.1)">VS</text>
<text x="333" y="135.5">~{OUT}</text>
<text x="36.6" y="138">SCK</text>
<text x="36.6" y="140.6">SDI</text>
<text x="36.6" y="143.1">SDO</text>
<text x="46.7" y="138">INT</text>
<text x="198.1" y="140.6">AO3400A</text>
<text x="198.1" y="138.7">Q2</text>
<text x="301.5" y="138">+3V3</text>
<text x="318.5" y="138">TRIPSET1</text>
<text x="318.5" y="140.6">HYSTSET</text>
<text x="328.5" y="143.8" transform="rotate(-90 328.5 143.8)">GND</text>
<text x="16.6" y="145.6">+3V3_SENS</text>
<text x="36.6" y="145.6">CSB</text>
<text x="41.5" y="148.8" transform="rotate(-90 41.5 148.8)">VSS</text>
<text x="44" y="148.8" transform="rotate(-90 44 148.8)">VSS</text>
<text x="46.6" y="148.8" transform="rotate(-90 46.6 148.8)">VSS</text>
<text x="324.4" y="147.6">TMP302ADRLR</text>
<text x="327.4" y="146.8" transform="rotate(-90 327.4 146.8)">2</text>
<text x="43" y="152.7">BMP581</text>
<text x="45.5" y="151.8" transform="rotate(-90 45.5 151.8)">9</text>
<text x="193.5" y="152">GND</text>
<text x="325.6" y="154.5">GND</text>
<text x="38.6" y="162.2">GND</text>
<text x="180.9" y="166.1">R44</text>
<text x="234.3" y="166.1">R45</text>
<text x="15.3" y="173.6">+3V3_SENS</text>
<text x="33.6" y="170.2">C49</text>
<text x="45" y="173.6">GND</text>
<text x="53.4" y="173.6">+3V3_SENS</text>
<text x="71.7" y="170.2">C50</text>
<text x="83.1" y="173.6">GND</text>
<text x="109.8" y="171.2">R40</text>
<text x="120.9" y="173.6">+3V3_SENS</text>
<text x="169.3" y="168.5">+5V</text>
<text x="181.6" y="170.9">12</text>
<text x="234.9" y="170.9">12</text>
<text x="32.5" y="177">100nF</text>
<text x="70.6" y="177">100nF</text>
<text x="109.6" y="176">2.2k</text>
<text x="36.2" y="183.9">R41</text>
<text x="36" y="188.7">2.2k</text>
<text x="47.2" y="186.3">+3V3_SENS</text>
</g>
<g font-size="1.8" fill="#a90000">
<text x="45.5" y="37.5" transform="rotate(-90 45.5 37.5)">8</text>
<text x="48" y="37.5" transform="rotate(-90 48 37.5)">5</text>
<text x="197.9" y="37.5" transform="rotate(-90 197.9 37.5)">3</text>
<text x="202.9" y="38.1" transform="rotate(-90 202.9 38.1)">11</text>
<text x="33" y="45.5">13</text>
<text x="56.4" y="45.5">4</text>
<text x="187.9" y="42.9">14</text>
<text x="188.5" y="45.5">5</text>
<text x="210.8" y="42.9">16</text>
<text x="33" y="48">14</text>
<text x="33" y="53.1">12</text>
<text x="33.6" y="50.5">1</text>
<text x="56.4" y="48">9</text>
<text x="56.4" y="53.1">7</text>
<text x="187.9" y="53.1">15</text>
<text x="188.5" y="48">8</text>
<text x="188.5" y="50.5">9</text>
<text x="210.8" y="53.1">12</text>
<text x="211.4" y="48">1</text>
<text x="33.6" y="58.2">2</text>
<text x="55.8" y="55.6">10</text>
<text x="55.8" y="58.2">11</text>
<text x="187.9" y="55.6">10</text>
<text x="210.8" y="58.2">13</text>
<text x="33.6" y="60.7">3</text>
<text x="188.5" y="60.7">7</text>
<text x="197.9" y="65.5" transform="rotate(-90 197.9 65.5)">4</text>
<text x="202.9" y="65.5" transform="rotate(-90 202.9 65.5)">6</text>
<text x="42.9" y="129.6" transform="rotate(-90 42.9 129.6)">10</text>
<text x="45.5" y="129" transform="rotate(-90 45.5 129)">1</text>
<text x="327.4" y="129" transform="rotate(-90 327.4 129)">5</text>
<text x="33.6" y="136.9">2</text>
<text x="51.4" y="136.9">7</text>
<text x="195.3" y="136.6" transform="rotate(-90 195.3 136.6)">3</text>
<text x="315.5" y="134.4">1</text>
<text x="315.5" y="136.9">6</text>
<text x="338.4" y="134.4">3</text>
<text x="33.6" y="139.4">4</text>
<text x="33.6" y="142">5</text>
<text x="188.5" y="139.4">1</text>
<text x="315.5" y="139.4">4</text>
<text x="33.6" y="144.5">6</text>
<text x="195.3" y="144.2" transform="rotate(-90 195.3 144.2)">2</text>
<text x="40.4" y="151.8" transform="rotate(-90 40.4 151.8)">3</text>
<text x="42.9" y="151.8" transform="rotate(-90 42.9 151.8)">8</text>
</g>
</svg>
